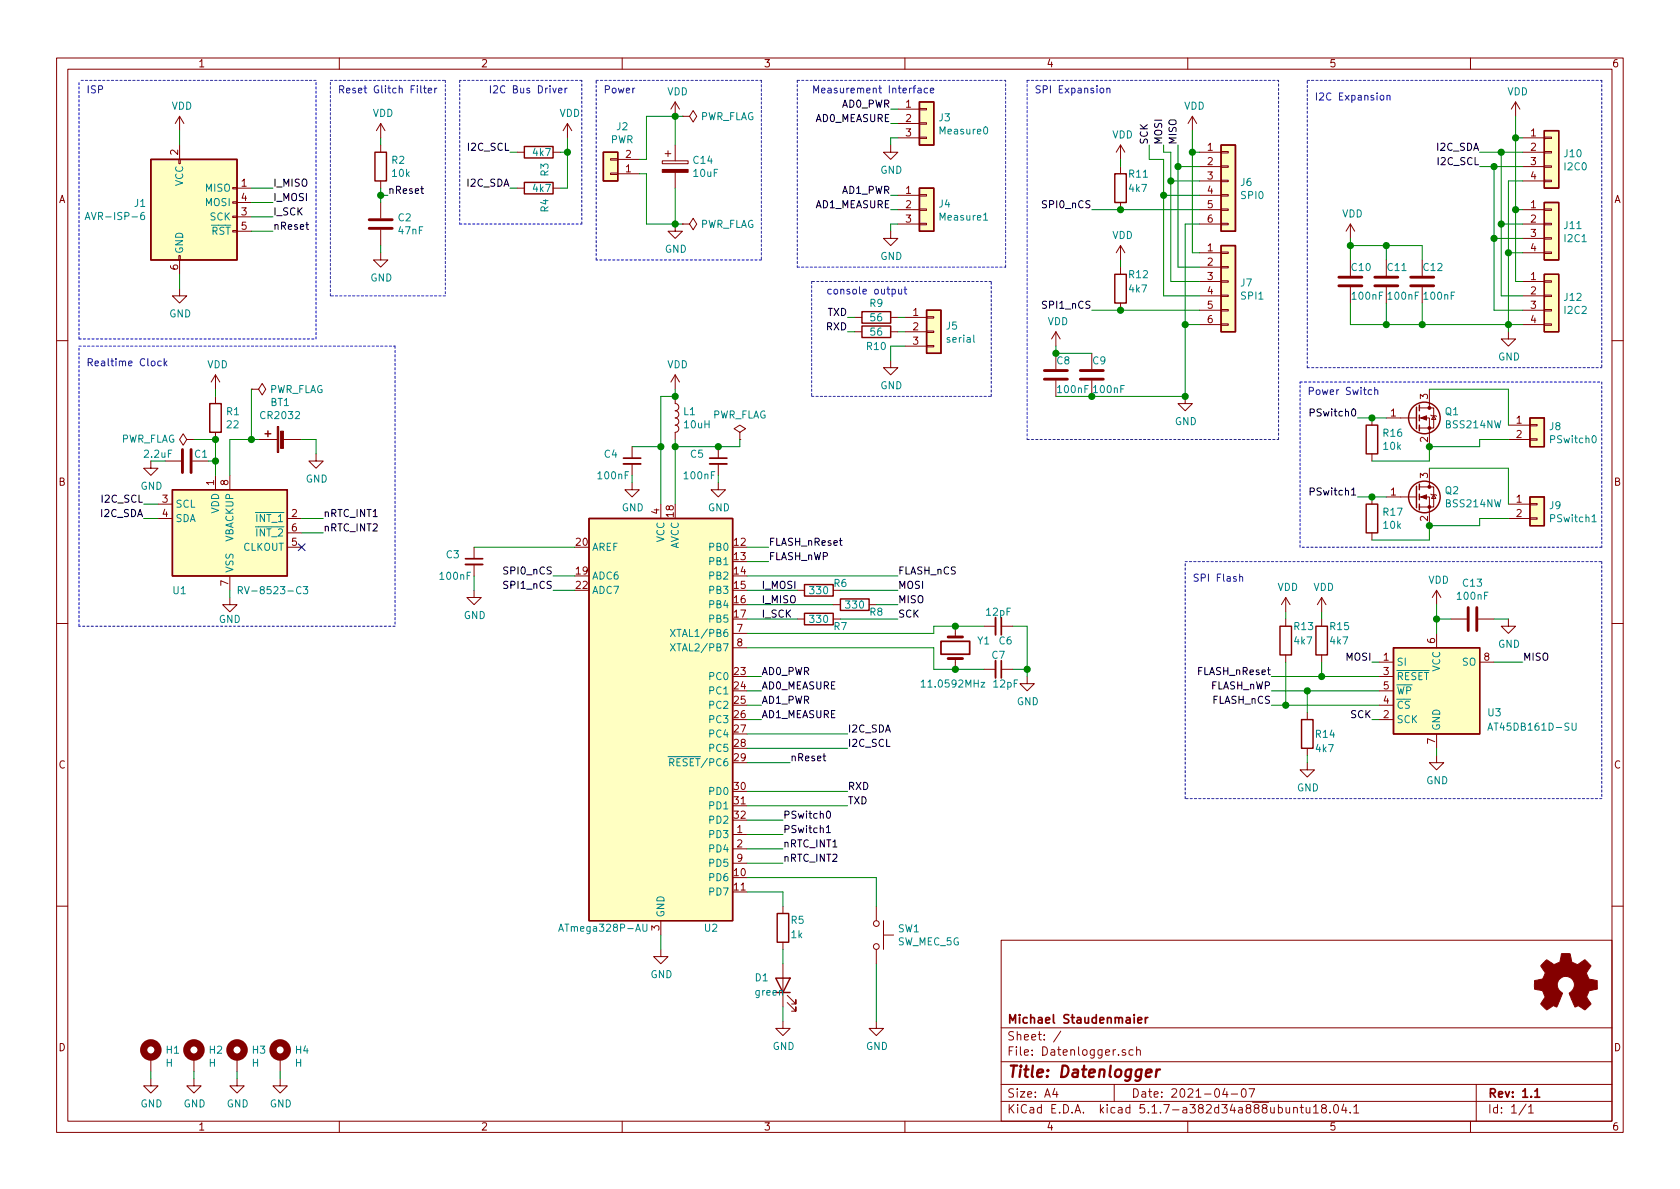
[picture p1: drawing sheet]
<svg xmlns="http://www.w3.org/2000/svg" width="297mm" height="210mm" viewBox="0 0 297 210" stroke-linecap="round" stroke-linejoin="round" font-family="sans-serif">
<g fill="none" stroke="#840000" stroke-width=".18">
<path d="M10 10.3h277v189.9h-277zM12 12.2h273v186.1h-273zM60 10.3v1.9M110 10.3v1.9M119.4 18v2.6M119.4 18l-.8 1.3M119.4 18l.7 1.3M158.7 19.3h3.9M160 10.3v1.9M162.6 19.2h1.2v.2h-1.2zM210 10.3v1.9M260 10.3v1.9"/>
<path d="M268 18l-.8 1.3M268 18v2.6M268 18l.7 1.3M31.6 28.2h.3v.8h-.3zM31.7 20.6v2.5M31.7 25.6v2.6M31.7 20.6l-.7 1.2M31.7 20.6l.8 1.2M41.1 38.2h.8v.3h-.8zM41.1 35.7h.8v.2h-.8zM41.1 33.1h.8v.3h-.8zM41.9 33.3h2.5"/>
<path d="M41.9 38.3h2.5M41.9 35.8h2.5M67.3 21.8v2.6M67.3 25.6v1.3M67.3 32v1.3M67.3 35.8v2.8M67.3 21.8l-.8 1.3M67.3 21.8l.8 1.3M91.4 33.3h1.3M91.4 26.9h1.3M97.8 33.3h1.3M97.8 26.9h1.3"/>
<path d="M100.3 21.8l-.7 1.3M100.3 21.8v2.6M100.3 21.8l.8 1.3M107.9 28.1h1.3v.2h-1.3zM107.9 30.6h1.3v.3h-1.3zM109.2 30.7h3.8M109.2 28.2h3.8M117.1 28.4h4.6v.6h-4.6zM117.6 27.2h1M118.1 26.7v1M119.4 39.6v1.3h1.2l-1.2 1.3-1.3-1.3h1.3M119.4 25.6v2.8"/>
<path d="M119.4 30.5v2.8M120.6 20.6h1.3l.7-1 .6 1-.6 1-.7-1M120.6 20.6h.1M120.6 39.6h1.3l.7-1 .6 1-.6 1-.7-1M120.6 39.6h.1M157.5 25.6v1.3h1.2l-1.2 1.3-1.3-1.3h1.3M158.7 24.4h3.9M158.7 37.1h3.9M158.7 39.6h3.9M158.7 34.5h3.9M158.7 21.8h3.9M162.6 39.5h1.2v.2h-1.2z"/>
<path d="M162.6 34.4h1.2v.3h-1.2zM162.6 37h1.2v.2h-1.2zM162.6 24.3h1.2v.2h-1.2zM162.6 21.7h1.2v.3h-1.2zM198.1 25.6v2.6M198.1 29.5v1.2M198.1 35.8v1.3M198.1 25.6l-.7 1.3M198.1 25.6l.8 1.3M210.8 20.6l-.7 1.2M210.8 20.6v2.5M210.8 20.6l.8 1.2"/>
<path d="M212.1 26.9h3.8M212.1 29.5h3.8M212.1 32h3.8M212.1 37.1h3.8M212.1 39.6h3.8M212.1 34.5h3.8M215.9 37h1.3v.2h-1.3zM215.9 39.5h1.3v.2h-1.3zM215.9 34.4h1.3v.3h-1.3zM215.9 29.3h1.3v.3h-1.3zM215.9 26.8h1.3v.2h-1.3zM215.9 31.9h1.3v.2h-1.3z"/>
<path d="M238.8 39.6v2.6M238.8 39.6l-.8 1.3M238.8 39.6l.7 1.3M269.2 26.9h3.8M269.2 24.4h3.8M269.2 29.5h3.8M269.2 32h3.8M269.2 37.1h3.8M269.2 39.6h3.8M273 31.9h1.3v.2h-1.3zM273 29.3h1.3v.3h-1.3zM273 24.3h1.3v.2h-1.3z"/>
<path d="M273 26.8h1.3v.2h-1.3zM273 37h1.3v.2h-1.3zM273 39.5h1.3v.2h-1.3zM31.6 45.2h.3v.8h-.3zM31.7 51v1.3h1.3l-1.3 1.3-1.2-1.3h1.2M31.7 46v2.5M41.1 40.8h.8v.2h-.8zM41.9 40.9h2.5M67.3 44.7v1.3h1.3l-1.3 1.2-1.3-1.2h1.3M67.3 40.6v2.8M151.1 56.1h1.3M151.1 58.7h1.3"/>
<path d="M157.5 40.9v1.3h1.2l-1.2 1.2-1.3-1.2h1.3M157.5 56.1h1.2M157.5 58.7h1.2M160 56.1h3.8M160 58.7h3.8M163.8 56h1.3v.3h-1.3zM163.8 58.5h1.3v.3h-1.3zM186.7 58.7v2.5M186.7 58.7l-.8 1.2M186.7 58.7l.8 1.2M198.1 43.4v2.6M198.1 47.2v1.3"/>
<path d="M198.1 53.6v1.3M198.1 43.4l-.7 1.3M198.1 43.4l.8 1.3M212.1 49.8h3.8M212.1 52.3h3.8M212.1 54.9h3.8M212.1 57.4h3.8M212.1 44.7h3.8M212.1 47.2h3.8M215.9 54.7h1.3v.3h-1.3zM215.9 57.3h1.3v.2h-1.3zM215.9 52.2h1.3v.2h-1.3z"/>
<path d="M215.9 47.1h1.3v.3h-1.3zM215.9 44.6h1.3v.2h-1.3zM215.9 49.7h1.3v.2h-1.3zM238.8 46v2.8M238.8 50.8v2.8M245.1 46v2.8M245.1 50.8v2.8M251.5 46v2.8M251.5 50.8v2.8M266.7 58.7v1.2h1.3l-1.3 1.3-1.3-1.3h1.3M269.2 49.8h3.8M269.2 52.3h3.8"/>
<path d="M269.2 54.9h3.8M269.2 57.4h3.8M269.2 42.2h3.8M269.2 44.7h3.8M273 57.3h1.3v.2h-1.3zM273 54.7h1.3v.3h-1.3zM273 49.7h1.3v.2h-1.3zM273 52.2h1.3v.2h-1.3zM273 44.6h1.3v.2h-1.3zM273 42h1.3v.3h-1.3zM10 60.2h2M33 77.7l-.6-1-.7 1 .7 1 .6-1h1.3"/>
<path d="M34.3 77.7h.1M38.1 66.3v2.5M38.1 70.1v1.3M38.1 76.4v1.3M38.1 66.3l-.8 1.3M38.1 66.3l.8 1.3M44.4 68.8h1.3l.7-1 .6 1-.6 1-.7-1M44.4 68.8h.1M45.7 77.7h3.3M50 77.7h3.3M111.8 79v2M119.4 70.1v1.3a.63 .63 0 0 1 .6 .6 .63 .63 0 0 1-.6 .6 .63 .63 0 0 1 .6 .7 .63 .63 0 0 1-.6 .6 .63 .63 0 0 1 .6 .6 .63 .63 0 0 1-.6 .7 .63 .63 0 0 1 .6 .6 .63 .63 0 0 1-.6 .6v1.3"/>
<path d="M119.4 66.3v2.5M119.4 66.3l-.8 1.3M119.4 66.3l.7 1.3M127 79v2M130.8 76.4l1-.6-1-.6-1 .6 1 .6v1.3M130.8 77.7h.1M157.5 63.7v1.3h1.2l-1.2 1.3-1.3-1.3h1.3M160 61.2h3.8M163.8 61.1h1.3v.2h-1.3zM186.7 62.5v2.8M186.7 67.3v2.8M193 62.5v2.8"/>
<path d="M193 67.3v2.8M209.5 70.1v1.3h1.3l-1.3 1.2-1.2-1.2h1.2M242.6 73.9v1.3M245.1 73.9h5.3M251 73.9h1.7v5.1M251 72.1h2.5v3.6h-2.5M252.7 68.8v3.3M253 73.4l.1 .1h.8l.1 .2M253.5 73.5l.4 .7h-.8zM266.7 75.2h3.8M266.7 77.7h3.8M270.5 77.6h1.3v.2h-1.3z"/>
<path d="M270.5 75.1h1.3v.2h-1.3zM285 60.2h2M26.7 81.5v1.3h1.2l-1.2 1.3-1.3-1.3h1.3M27.9 89.1h2.6M27.9 91.7h2.6M29.2 81.5h2.8M38.1 84.1v2.5M40.6 84.1v2.5M50.8 91.7h2.5M50.8 96.8h2.5M50.8 94.2h2.5M55.9 80.3v1.2h1.2l-1.2 1.3-1.3-1.3h1.3"/>
<path d="M83.8 96.8v2M83.8 99.8v2M111.8 85.3v1.3h1.2l-1.2 1.3-1.3-1.3h1.3M111.8 82v2.1M116.8 89.1v2.6M127 85.3v1.3h1.3l-1.3 1.3-1.3-1.3h1.3M127 82v2.1M242.6 80.3v1.2M242.6 87.9v1.2M242.6 94.2v1.3M245.1 87.9h5.3M251 87.9h1.7v5.1"/>
<path d="M251 86.1h2.5v3.6h-2.5M252.7 82.8v3.3M253 87.4l.1 .1h.8l.1 .1M253.5 87.5l.4 .6h-.8zM266.7 89.1h3.8M266.7 91.7h3.8M270.5 91.6h1.3v.2h-1.3zM270.5 89h1.3v.3h-1.3zM10 110.3h2M40.6 105.7v1.2h1.3l-1.3 1.3-1.2-1.3h1.2M40.6 101.8v2.6M83.8 104.4v1.3h1.3l-1.3 1.2-1.3-1.2h1.3"/>
<path d="M129.5 112h2.6M129.5 114.5h2.6M141 109.5h1.2M141 104.4h1.2M147.3 109.5h1.3M147.3 106.9h1.3M153.7 106.9h1.2M168.9 110.7v1.9M168.9 116.5v1.9M174 118.4h2M174 110.7h2M177 118.4h2.1"/>
<path d="M177 110.7h2.1M181.6 119.6v1.3h1.3l-1.3 1.3-1.3-1.3h1.3M227.3 105.7v2.5M227.3 109.5v1.2M227.3 115.8v1.3M227.3 105.7l-.7 1.2M227.3 105.7l.8 1.2M233.7 105.7v2.5M233.7 109.5v1.2M233.7 115.8v1.3M233.7 105.7l-.8 1.2M233.7 105.7l.7 1.2"/>
<path d="M243.8 117.1h2.6M243.8 119.6h2.6M254 104.4l-.8 1.3M254 104.4v2.5M254 112v2.5M254 104.4l.8 1.3M256.5 109.5h2.8M261.4 109.5h2.8M261.6 117.1h2.6M266.7 109.5v1.2h1.3l-1.3 1.3-1.3-1.3h1.3M285 110.3h2M231.1 134.9v1.2h1.3l-1.3 1.3-1.2-1.3h1.2"/>
<path d="M231.1 126v1.2M231.1 132.3v1.3M243.8 127.2h2.6M243.8 124.7h2.6M243.8 122.2h2.6M254 133.6v1.3h1.3l-1.3 1.2-1.3-1.2h1.3M254 129.8v2.5M129.5 147.6h2.6M129.5 150.1h2.6M129.5 152.6h2.6M10 160.2h2M116.8 167.9v1.3h1.3l-1.3 1.2-1.2-1.2h1.2"/>
<path d="M116.8 162.8v2.5M138.4 160.3v1.2M138.4 166.6v1.3M138.4 170.4v7.6M139.2 177.3l1.5 1.5v-.8v.8h-.7M139.2 176l1.5 1.5v-.7v.7h-.7M154.9 160.3v2.5M154.9 167.9v2.5M156.2 165.3h1.8M156.2 162.8v5.1M177 166.3h108v32h-108zM285 160.2h2"/>
<path d="M26.7 190.7v1.3h1.2l-1.2 1.3-1.3-1.3h1.3M26.7 186.9v2.6M34.3 190.7v1.3h1.3l-1.3 1.3-1.3-1.3h1.3M34.3 186.9v2.6M41.9 190.7v1.3h1.3l-1.3 1.3-1.3-1.3h1.3M41.9 186.9v2.6M49.5 190.7v1.3h1.3l-1.3 1.3-1.2-1.3h1.2M49.5 186.9v2.6M60 198.3v1.9M110 198.3v1.9M138.4 180.6v1.3h1.3l-1.3 1.2-1.2-1.2h1.2M154.9 180.6v1.3h1.3l-1.3 1.2-1.2-1.2h1.2"/>
<path d="M160 198.3v1.9M177 194.8h108M177 191.8h108M177 187.8h108M177 181.8h108M186.5 192.5l-.4 1h1M186.8 193v1M187.6 182.3l-1.3 2M197 191.8v3M199 185.7a.37 .37 0 0 0-.6 .1l.1 .2 .5 .2 .1 .1-.3 .3-.4-.1M200.3 185.7l-.4-.1-.3 .3 .1 .6 .2 .1 .4-.1M201 185.7a.37 .37 0 0 1 .6 .1v.8"/>
<path d="M201 185.1v1.5M210 198.3v1.9M216.6 192.5l-.4 1h.9M216.9 193v1M217.7 193.5h1.1M219.6 192.7l.4-.2a.94 .94 0 0 1 0 1.5 .82 .82 0 0 1-.4-1.3zM220.8 192.5h1l-.6 1.5M228.7 196l.1-.1a.37 .37 0 0 1 .6 .1v.8M228.7 195.8v1M229.9 195.8h.6M230.1 195.3v1.3l.4 .2M230.9 195.8v.8a.39 .39 0 0 0 .7 .1"/>
<path d="M231.6 195.8v1M232.2 195.8l.5-.5v1.5M232.2 196.8h.9M233.9 196l-.2-.3v-.2l.2-.2 .5 .1 .1 .2-.1 .2-.6 .2a.48 .48 0 0 0-.1 .7l.2 .1 .5-.1a.48 .48 0 0 0-.2-.7M235.2 196.7v.1M235.9 195.5l.2-.2a.81 .81 0 0 1 .6 .6 .81 .81 0 0 1-.3 .8l-.1 .1a.79 .79 0 0 1-.4-1.3zM237.6 195.2l-.4 1.1h1M237.9 195.8v1M238.7 196.7v.1M239.4 195.8l.4-.5v1.5M239.4 196.8h.8M260 198.3v1.9"/>
<path d="M261 191.8v6.5M269.8 195.2l-1.2 2M270.3 195.8l.4-.5v1.5M270.3 196.8h.8"/>
<circle cx="154.9" cy="163.3" r=".51"/>
<circle cx="154.9" cy="167.4" r=".51"/>
</g>
<path d="M82.3 98.8h3M110.2 81h3.1M125.5 81h3M166.4 113.4h5v2.3h-5zM177 109.2v3.1M177 116.8v3.1M202.5 179.9v1M202.9 179.9l-.4 .3M201.2 180.4l.7-.1-.1-.3-.4-.1-.2 .2v.7h.6M271.4 193l.4-.5v1.5M271.4 194h.8" fill="none" stroke="#840000" stroke-width=".3"/>
<path d="M202.6 189.8l1-.2v-.4l-.6-.1-.3 .3-.1 .9 .2 .1 .6-.1M204.5 189.1l-.2 1.3M205.1 189.1a.55 .55 0 0 0-.6 .4" fill="none" stroke="#840000" stroke-width=".41"/>
<g fill="none" stroke="#840000" stroke-width=".51">
<path d="M65.3 38.9h4M65.3 40.4h4M236.7 50.5h4.1M236.7 49h4.1M243.1 50.5h4M243.1 49h4M249.4 50.5h4.1M249.4 49h4.1M32.3 79.5v4.1M33.8 79.5v4.1M184.7 67.1h4M184.7 65.5h4"/>
<path d="M191 67.1h4.1M191 65.5h4.1M167.6 112.6h2.6M167.6 116.5h2.6M259.6 107.4v4.1M261.1 107.4v4.1"/>
</g>
<path d="M82.3 99.8h3M110.2 82h3.1M125.5 82h3M176 109.2v3.1M176 116.8v3.1" fill="none" stroke="#840000" stroke-width=".33"/>
<g fill="#ffffc2" stroke="#ffffc2" stroke-width=".18">
<path d="M26.7 28.2h15.2v17.8h-15.2z"/>
<path d="M104.1 91.7h25.4v71.1h-25.4z"/>
<path d="M270.5 73.9h2.5v5.1h-2.5z"/>
<path d="M270.5 87.9h2.5v5.1h-2.5z"/>
<path d="M246.4 114.5h15.2v15.3h-15.2z"/>
<path d="M273 48.5h2.6v10.2h-2.6z"/>
<path d="M273 23.1h2.6v10.2h-2.6z"/>
<path d="M273 35.8h2.6v10.2h-2.6z"/>
<path d="M30.5 86.6h20.3v15.2h-20.3z"/>
<path d="M162.6 33.3h2.5v7.6h-2.5z"/>
<path d="M163.8 54.9h2.6v7.6h-2.6z"/>
<path d="M215.9 25.6h2.5v15.3h-2.5z"/>
<path d="M215.9 43.4h2.5v15.3h-2.5z"/>
<path d="M106.7 26.9h2.5v5.1h-2.5z"/>
<path d="M162.6 18h2.5v7.6h-2.5z"/>
</g>
<g fill="none" stroke="#840000" stroke-width=".25">
<path d="M162.6 18h2.5v7.6h-2.5zM26.7 28.2h15.2v17.8h-15.2zM66.3 26.9h2v5.1h-2zM92.7 32.3h5.1v2h-5.1zM92.7 25.9h5.1v2h-5.1zM106.7 26.9h2.5v5.1h-2.5zM162.6 33.3h2.5v7.6h-2.5zM197.1 30.7h2v5.1h-2zM215.9 25.6h2.5v15.3h-2.5zM273 23.1h2.6v10.2h-2.6zM273 35.8h2.6v10.2h-2.6zM152.4 55.1h5.1v2h-5.1z"/>
<path d="M152.4 57.7h5.1v2h-5.1zM163.8 54.9h2.6v7.6h-2.6zM197.1 48.5h2v5.1h-2zM215.9 43.4h2.5v15.3h-2.5zM273 48.5h2.6v10.2h-2.6zM37.1 71.4h2v5h-2zM46.9 76.7h1M47.4 76.2v1M241.6 75.2h2v5.1h-2zM250.4 72v3.8M251 71.6v1M251 73.4v1"/>
<path d="M251 75.2v1M270.5 73.9h2.5v5.1h-2.5zM30.5 86.6h20.3v15.2h-20.3zM104.1 91.7h25.4v71.1h-25.4zM241.6 89.1h2v5.1h-2zM250.4 86v3.8M251 85.6v1M251 87.4v1M251 89.1v1.1M270.5 87.9h2.5v5.1h-2.5zM142.2 108.5h5.1v2h-5.1zM142.2 103.4h5.1v2h-5.1z"/>
<path d="M148.6 105.9h5.1v2h-5.1zM226.3 110.7h2v5.1h-2zM232.7 110.7h2v5.1h-2zM246.4 114.5h15.2v15.3h-15.2zM230.1 127.2h2.1v5.1h-2.1zM137.2 173h2.5l-1.3 2.5zM137.2 175.5h2.5M137.4 161.5h2v5.1h-2z"/>
<circle cx="251.8" cy="73.9" r="2.79"/>
<circle cx="251.8" cy="87.9" r="2.79"/>
</g>
<g fill="none" stroke="#008484" stroke-width=".18">
<path d="M15.1 38.8l.4-1.2 .4 1.2M15.2 38.5h.6M25.5 37.6h-.4a.87 .87 0 0 0 0 1.2l.4-.1v-.5l-.4-.2-.2 .3M173.9 38.9h.7M172.2 59.3v1l.1 .2M281.6 77.2l.2-.2a.67 .67 0 0 1 .4 .7 .67 .67 0 0 1-.4 .6l-.3-.5zM281.5 92.3h.7M42.1 104.4l.6-.1 .2-.1-.1-.3-.2-.2h-.5v1.3M42.4 104.4l.5 .6M53.6 103.7h.8l-.4 .5 .4 .1-.1 .6-.5 .1-.2-.1M118.5 111.3l.9 1.3M118.5 113.8l.9 1.3"/>
<path d="M119.4 111.3l-.9 1.3M119.4 113.8l-.9 1.3M118.1 133.8h1.3M118.4 134.8h.6l.2-.2-.1-.3-.2-.1h-.5v1.2M118.7 134.8l.5 .6M162.9 120.6l.3-.4v1.3M162.9 121.5h.7M173.5 120.7h.6l-.6 .8h.6M263.1 129.1l.4-1.2 .4 1.2M263.2 128.8h.6M278 127.9v1l.2 .2h.2l.3-.2v-1M98.8 164.7l.4-1.3 .4 1.3"/>
<path d="M98.9 164.3h.6M113.7 163.4v1.1l.2 .2h.2l.3-.2v-1.1"/>
</g>
<g fill="#840000" stroke="#840000" stroke-width=".18">
<path d="M251.2 73.9l1-.4v.8z"/>
<path d="M251.2 87.9l1-.4v.8z"/>
<path d="M49 75.4h.3v4.6h-.3z"/>
<path d="M49.6 76.2h.5v3.1h-.5z"/>
<path d="M117.1 30h4.6v.5h-4.6z"/>
<path d="M272.9 170.2l.6-.5 .9 .6a.62 .62 0 0 0 1 0l.2-.1a1.62 1.62 0 0 0 .4-1.3l.1-.3 1.5 .1 .2 .7a.74 .74 0 0 0 .6 1l.5 .2 1.3-.9 1.1 1.1-.4 .6a.75 .75 0 0 0-.2 1.2l.2 .5 1.5 .3v1.5l-1.4 .3-.1 .1a1.23 1.23 0 0 0-.3 1.2l.7 1-.1 .2-1 .9-.8-.6a.54 .54 0 0 0-.9 .1l-1-2.4a2.33 2.33 0 0 0 .8-1.9 1.54 1.54 0 0 0-2.5-.7 1.54 1.54 0 0 0 .5 2.5l-1.1 2.5a.69 .69 0 0 0-1.1 .1l-.6 .4-1.1-1.1 .8-1.2-.2-.5a.71 .71 0 0 0-.9-.7l-.8-.2v-1.5l.5-.1a1.11 1.11 0 0 0 1.2-.7 .72 .72 0 0 0-.2-1.2l-.4-.6z"/>
<circle cx="252.7" cy="75.7" r=".25"/>
<circle cx="252.7" cy="72.1" r=".25"/>
<circle cx="252.7" cy="89.7" r=".25"/>
<circle cx="252.7" cy="86.1" r=".25"/>
</g>
<g fill="none" stroke="#840000" stroke-width="1.3">
<circle cx="26.7" cy="185.7" r="1.27"/>
<circle cx="34.3" cy="185.7" r="1.27"/>
<circle cx="41.9" cy="185.7" r="1.27"/>
<circle cx="49.5" cy="185.7" r="1.27"/>
</g>
<g fill="none" stroke="#0000c2" stroke-width=".18" stroke-dasharray=".4 .4">
<path d="M55.9 14.2h-41.9M58.4 14.2h20.3M78.7 14.2v38.1M81.3 14.2v25.4M102.9 14.2h-21.6M105.4 14.2h29.2M134.6 14.2v31.8M141 14.2v33M141 14.2h36.8M181.6 14.2v63.5M181.6 14.2h44.5M231.1 14.2h52.1"/>
<path d="M283.2 14.2v50.8M81.3 39.6h21.6M102.9 39.6v-25.4M14 59.9h41.9M14 59.9v-45.7M55.9 59.9v-45.7M58.4 52.3v-38.1M78.7 52.3h-20.3M105.4 46v-31.8M134.6 46h-29.2M141 47.2h36.8M143.5 49.8v20.3"/>
<path d="M175.3 49.8h-31.8M177.8 47.2v-33M14 61.2h55.8M69.8 61.2v49.5M143.5 70.1h31.8M175.3 70.1v-20.3M181.6 77.7h44.5M226.1 77.7v-63.5M229.9 67.6h53.3M231.1 65h52.1M231.1 65v-50.8M283.2 67.6v29.2"/>
<path d="M209.5 99.3h73.7M229.9 96.8v-29.2M283.2 96.8h-53.3M283.2 99.3v41.9M14 110.7v-49.5M69.8 110.7h-55.8M209.5 141.2v-41.9M283.2 141.2h-73.7"/>
</g>
<g fill="none" stroke="#008400" stroke-width=".18">
<path d="M157.5 19.3h1.2M31.7 23.1v2.5M44.4 35.8h3.9M44.4 38.3h3.9M44.4 33.3h3.9M67.3 34.5h1.3M67.3 24.4v1.2M67.3 33.3v2.5M90.2 26.9h1.2M90.2 33.3h1.2M99.1 26.9h1.2M100.3 24.4v8.9h-1.2"/>
<path d="M113 30.7h1.3v8.9h6.3M119.4 20.6v5M119.4 33.3v6.3M120.6 20.6h-6.3v7.6h-1.3M157.5 34.5h1.2M157.5 37.1h1.2M157.5 21.8h1.2M158.7 39.6h-1.2v1.3M158.7 24.4h-1.2v1.2M193 37.1h19.1M198.1 28.2v1.3M203.2 25.6v2.6h2.5v24.1h6.4"/>
<path d="M205.7 25.6v1.3h1.3v22.9h5.1M205.7 34.5h6.4M207 32h5.1M208.3 25.6v21.6h3.8M208.3 29.5h3.8M210.8 26.9h1.3M210.8 23.1v21.6h1.3M212.1 39.6h-2.6v30.5h-22.8M261.6 26.9h7.6M261.6 29.5h7.6M264.2 29.5v25.4h5M265.4 26.9v25.4h3.8"/>
<path d="M265.4 39.6h3.8M268 37.1h1.2M268 20.6v29.2h1.2M268 24.4h1.2M269.2 32h-2.5v26.7M31.7 48.5v2.5M44.4 40.9h3.9M67.3 43.4v1.3M149.9 58.7h1.2M149.9 56.1h1.2M158.7 58.7h1.3M158.7 56.1h1.3"/>
<path d="M193 54.9h19.1M198.1 46v1.2M209.5 57.4h2.6M238.8 53.6v3.8h30.4M238.8 43.4h12.7v2.6M238.8 42.2v3.8M245.1 43.4v2.6M245.1 53.6v3.8M251.5 53.6v3.8M264.2 42.2h5M266.7 44.7h2.5M34.3 77.7h3.8v6.4"/>
<path d="M38.1 68.8v1.3M44.4 68.8v8.9M45.7 77.7h-5.1v6.4M53.3 77.7h2.6v2.6M111.8 79h5M119.4 68.8v1.3h-2.6v19M119.4 77.7v11.4M130.8 77.7v1.3h-11.4M160 61.2h-2.5v2.5M186.7 61.2v1.3h6.3M240 73.9h5.1M252.7 68.8h14v6.4"/>
<path d="M266.7 77.7h-5.1v1.3h-8.9v2.5h-10.1M25.4 91.7h2.5M25.4 89.1h2.5M36.8 81.5h1.3M53.3 91.7h3.8M53.3 94.2h3.8M83.8 96.8h17.8M111.8 84.1v1.2M127 84.1v1.2M132.1 96.8h3.8M132.1 99.3h3.8M240 87.9h5.1"/>
<path d="M252.7 82.8h14v6.3M266.7 91.7h-5.1v1.3h-8.9v2.5h-10.1M40.6 104.4v1.3M83.8 101.8v2.6M97.8 101.8h3.8M97.8 104.4h3.8M132.1 101.8h26.6M132.1 119.6h2.5M132.1 104.4h8.9M132.1 114.5h33v3.9h8.9M132.1 109.5h8.9M132.1 106.9h15.2"/>
<path d="M148.6 104.4h10.1M148.6 109.5h10.1M154.9 106.9h3.8M174 110.7h-8.9v1.3h-33M179.1 118.4h2.5M179.1 110.7h2.5v8.9M224.8 119.6h19M227.3 108.2v1.3M227.3 117.1v7.6M233.7 108.2v1.3M233.7 117.1v2.5M242.6 117.1h1.2"/>
<path d="M254 109.5h2.5M254 106.9v5.1M264.2 109.5h2.5M264.2 117.1h5M132.1 127.2h2.5M132.1 124.7h2.5M132.1 122.2h2.5M132.1 129.8h17.8M132.1 132.3h17.8M132.1 139.9h17.8M132.1 134.9h7.6M224.8 124.7h19"/>
<path d="M224.8 122.2h19M231.1 122.2v3.8M231.1 133.6v1.3M242.6 127.2h1.2M254 132.3v1.3M132.1 145h6.3M132.1 147.6h6.3M132.1 152.6h6.3M132.1 150.1h6.3M132.1 155.2h22.8v5.1M132.1 157.7h6.3v2.6M132.1 142.5h17.8"/>
<path d="M116.8 165.3v2.6M138.4 167.9v2.5M138.4 178v2.6M154.9 170.4v10.2M26.7 189.5v1.2M34.3 189.5v1.2M41.9 189.5v1.2M49.5 189.5v1.2"/>
</g>
<g fill="none" stroke="#000" stroke-width=".18">
<path d="M54.1 39.7h.5M54.3 39.3v1.1l.3 .2M74.4 33.4h.5M74.6 32.9v1.1l.3 .2M231.6 73l.7-.1v-.5l-.7-.1v1.3M148.4 95.6h.5M148.6 95.2v1.1l.3 .1M231.6 86.9l.7-.1v-.4l-.7-.1v1.2M145.5 133.7h.5M145.7 133.3v1.1l.3 .1M146.1 146.3l.4-.3v1.2M146.1 147.2h.7"/>
<path d="M146.2 143.6l.2-.2a.67 .67 0 0 1 .5 .7 .67 .67 0 0 1-.5 .6l-.2-.1-.1-.4z"/>
</g>
<g fill="none" stroke="#0000c2" stroke-width=".18">
<path d="M74.4 15.2v1.1l.2 .1M74.9 15.6h.5M75.1 15.2v1.1l.3 .1M75.7 16l.6-.1v-.3h-.4l-.2 .2 .1 .6h.5M76.9 15.6v.8M77.2 15.6l-.3 .2M98.8 16l.6-.1-.1-.3h-.4l-.1 .2v.6h.5M99.9 15.6v.8M100.3 15.6l-.4 .2M162.3 15.6h.5l.1 .8M162.9 15.9h-.5l-.1 .2 .1 .3h.5M164 15.6h-.3l-.3 .2 .1 .6h.5"/>
<path d="M164.5 16l.6-.1-.1-.3h-.3l-.2 .2 .1 .6h.4M194.6 15.6h.3l.2 .1-.1 .7h-.3l-.2-.2zM195.7 15.7l.2-.1h.3v.8M195.7 15.6v.8M244.1 16.9h.3l.2 .1v.6l-.3 .1-.3-.2zM245.2 17l.2-.1h.3l.1 .8M245.2 16.9v.8M157.7 51.2l.4-.1 .2 .3-.1 .5h-.5M158.9 51.1v.8l.3 .1 .2-.1M159.4 51.1v.9M159.8 51.1h.5M160 50.7v1.1l.3 .2"/>
<path d="M28.5 63.9l-.4-.1-.2 .3 .1 .5h.5M29 63.4v1.3M29.2 64.2l.3 .5M29.5 63.8l-.5 .5M242.5 69l-.4-.1-.2 .3 .1 .5h.5M243.1 69.1l.1-.2 .3 .1 .1 .8M243.1 68.5v1.3M219.2 102.1l.2-.2 .3 .1v.8M219.2 101.5v1.3"/>
</g>
<g fill="#008400" stroke="#008400" stroke-width=".25">
<circle cx="254" cy="109.5" r=".51"/>
<circle cx="252.7" cy="79" r=".51"/>
<circle cx="186.7" cy="62.5" r=".51"/>
<circle cx="38.1" cy="81.5" r=".51"/>
<circle cx="119.4" cy="39.6" r=".51"/>
<circle cx="242.6" cy="73.9" r=".51"/>
<circle cx="231.1" cy="122.2" r=".51"/>
<circle cx="209.6" cy="70.1" r=".51"/>
<circle cx="227.3" cy="124.7" r=".51"/>
<circle cx="127" cy="79" r=".51"/>
<circle cx="38.1" cy="77.7" r=".51"/>
<circle cx="265.4" cy="26.9" r=".51"/>
<circle cx="268" cy="37.1" r=".51"/>
<circle cx="251.5" cy="57.4" r=".51"/>
<circle cx="266.7" cy="57.4" r=".51"/>
<circle cx="198.1" cy="54.9" r=".51"/>
<circle cx="245.1" cy="57.4" r=".51"/>
<circle cx="266.7" cy="44.7" r=".51"/>
<circle cx="198.1" cy="37.1" r=".51"/>
<circle cx="205.7" cy="34.5" r=".51"/>
<circle cx="268" cy="24.4" r=".51"/>
<circle cx="207" cy="32" r=".51"/>
<circle cx="265.4" cy="39.6" r=".51"/>
<circle cx="208.3" cy="29.5" r=".51"/>
<circle cx="264.2" cy="29.5" r=".51"/>
<circle cx="116.8" cy="79" r=".51"/>
<circle cx="264.2" cy="42.2" r=".51"/>
<circle cx="193" cy="70.1" r=".51"/>
<circle cx="168.9" cy="118.4" r=".51"/>
<circle cx="119.4" cy="20.6" r=".51"/>
<circle cx="44.5" cy="77.7" r=".51"/>
<circle cx="233.7" cy="119.6" r=".51"/>
<circle cx="242.6" cy="87.9" r=".51"/>
<circle cx="168.9" cy="110.7" r=".51"/>
<circle cx="181.6" cy="118.4" r=".51"/>
<circle cx="67.3" cy="34.5" r=".51"/>
<circle cx="119.4" cy="70.1" r=".51"/>
<circle cx="252.7" cy="93" r=".51"/>
<circle cx="119.4" cy="79" r=".51"/>
<circle cx="100.3" cy="26.9" r=".51"/>
<circle cx="245.1" cy="43.4" r=".51"/>
<circle cx="209.6" cy="57.4" r=".51"/>
<circle cx="238.8" cy="43.4" r=".51"/>
<circle cx="210.8" cy="26.9" r=".51"/>
</g>
<path d="M52.7 96.2l1.2 1.2M53.9 96.2l-1.2 1.2" fill="none" stroke="#000084" stroke-width=".18"/>
<text font-size="2.8" fill="#840000" x="178" y="190.5">Title: Datenlogger</text>
<g font-size="2.1" fill="#840000">
<text x="178" y="184">Sheet: /</text>
<text x="178" y="181">Michael Staudenmaier</text>
<text x="178" y="186.7">File: Datenlogger.sch</text>
<text x="178" y="196.9">KiCad E.D.A. kicad 5.1.7-a382d34a888ubuntu18.04.1</text>
<text x="178" y="194.1">Size: A4</text>
<text x="200" y="194.1">Date: 2021-04-07</text>
<text x="263" y="194.1">Rev: 1.1</text>
<text x="263" y="196.9">Id: 1/1</text>
</g>
<g font-size="1.8" fill="#840000">
<text x="35" y="11.9">1</text>
<text x="85" y="11.9">2</text>
<text x="135" y="11.9">3</text>
<text x="185" y="11.9">4</text>
<text x="235" y="11.9">5</text>
<text x="285" y="11.9">6</text>
<text x="160.2" y="19">1</text>
<text x="160.2" y="21.6">2</text>
<text x="31.5" y="27.4" transform="rotate(-90 31.5 27.4)">2</text>
<text x="110.6" y="27.9">2</text>
<text x="160.2" y="24.1">3</text>
<text x="213.5" y="26.7">1</text>
<text x="213.5" y="29.2">2</text>
<text x="270.7" y="24.1">1</text>
<text x="270.7" y="26.7">2</text>
<text x="270.7" y="29.2">3</text>
<text x="10.4" y="35.9">A</text>
<text x="42.7" y="33">1</text>
<text x="42.7" y="35.6">4</text>
<text x="110.6" y="30.5">1</text>
<text x="160.2" y="34.3">1</text>
<text x="213.5" y="31.7">3</text>
<text x="213.5" y="34.3">4</text>
<text x="270.7" y="31.7">4</text>
<text x="285.4" y="35.9">A</text>
<text x="42.7" y="38.1">3</text>
<text x="42.7" y="40.6">5</text>
<text x="160.2" y="36.8">2</text>
<text x="160.2" y="39.4">3</text>
<text x="213.5" y="36.8">5</text>
<text x="213.5" y="39.4">6</text>
<text x="270.7" y="36.8">1</text>
<text x="270.7" y="39.4">2</text>
<text x="270.7" y="41.9">3</text>
<text x="31.5" y="47.7" transform="rotate(-90 31.5 47.7)">6</text>
<text x="213.5" y="44.4">1</text>
<text x="213.5" y="47">2</text>
<text x="270.7" y="44.4">4</text>
<text x="213.5" y="49.5">3</text>
<text x="213.5" y="52.1">4</text>
<text x="270.7" y="49.5">1</text>
<text x="270.7" y="52.1">2</text>
<text x="161.4" y="55.9">1</text>
<text x="161.4" y="58.4">2</text>
<text x="213.5" y="54.6">5</text>
<text x="213.5" y="57.1">6</text>
<text x="270.7" y="54.6">3</text>
<text x="270.7" y="57.1">4</text>
<text x="161.4" y="61">3</text>
<text x="252.5" y="70.6" transform="rotate(-90 252.5 70.6)">3</text>
<text x="245.9" y="73.7">1</text>
<text x="268.1" y="74.9">1</text>
<text x="268.1" y="77.5">2</text>
<text x="252.5" y="78.2" transform="rotate(-90 252.5 78.2)">2</text>
<text x="10.4" y="85.9">B</text>
<text x="28.7" y="88.9">3</text>
<text x="37.8" y="85.8" transform="rotate(-90 37.8 85.8)">1</text>
<text x="40.4" y="85.8" transform="rotate(-90 40.4 85.8)">8</text>
<text x="245.9" y="87.6">1</text>
<text x="252.5" y="84.6" transform="rotate(-90 252.5 84.6)">3</text>
<text x="268.1" y="88.9">1</text>
<text x="285.4" y="85.9">B</text>
<text x="28.7" y="91.4">4</text>
<text x="51.6" y="91.4">2</text>
<text x="51.6" y="94">6</text>
<text x="116.6" y="90.9" transform="rotate(-90 116.6 90.9)">4</text>
<text x="119.1" y="91.4" transform="rotate(-90 119.1 91.4)">18</text>
<text x="252.5" y="92.2" transform="rotate(-90 252.5 92.2)">2</text>
<text x="268.1" y="91.4">2</text>
<text x="51.6" y="96.5">5</text>
<text x="101.9" y="101.6">19</text>
<text x="101.9" y="96.5">20</text>
<text x="129.8" y="96.5">12</text>
<text x="129.8" y="99.1">13</text>
<text x="129.8" y="101.6">14</text>
<text x="40.4" y="103.6" transform="rotate(-90 40.4 103.6)">7</text>
<text x="101.9" y="104.1">22</text>
<text x="129.8" y="104.1">15</text>
<text x="129.8" y="106.7">16</text>
<text x="129.8" y="109.2">17</text>
<text x="130.3" y="111.8">7</text>
<text x="253.7" y="113.8" transform="rotate(-90 253.7 113.8)">6</text>
<text x="129.8" y="119.4">23</text>
<text x="130.3" y="114.3">8</text>
<text x="244.6" y="116.8">1</text>
<text x="244.6" y="119.4">3</text>
<text x="262.4" y="116.8">8</text>
<text x="129.8" y="121.9">24</text>
<text x="129.8" y="124.5">25</text>
<text x="244.6" y="124.5">4</text>
<text x="244.6" y="121.9">5</text>
<text x="129.8" y="127">26</text>
<text x="129.8" y="129.5">27</text>
<text x="244.6" y="127">2</text>
<text x="253.7" y="131.5" transform="rotate(-90 253.7 131.5)">7</text>
<text x="10.4" y="135.9">C</text>
<text x="129.8" y="132.1">28</text>
<text x="129.8" y="134.6">29</text>
<text x="285.4" y="135.9">C</text>
<text x="129.8" y="139.7">30</text>
<text x="129.8" y="142.2">31</text>
<text x="129.8" y="144.8">32</text>
<text x="130.3" y="147.3">1</text>
<text x="130.3" y="149.9">2</text>
<text x="129.8" y="154.9">10</text>
<text x="130.3" y="152.4">9</text>
<text x="129.8" y="157.5">11</text>
<text x="116.6" y="164.6" transform="rotate(-90 116.6 164.6)">3</text>
<text x="10.4" y="185.9">D</text>
<text x="285.4" y="185.9">D</text>
<text x="35" y="199.9">1</text>
<text x="85" y="199.9">2</text>
<text x="135" y="199.9">3</text>
<text x="185" y="199.9">4</text>
<text x="235" y="199.9">5</text>
<text x="285" y="199.9">6</text>
</g>
<g font-size="1.8" fill="#0000c2">
<text x="15.2" y="16.5">ISP</text>
<text x="59.7" y="16.5">Reset Glitch Filter</text>
<text x="86.4" y="16.5">I2C Bus Driver</text>
<text x="106.7" y="16.5">Power</text>
<text x="143.5" y="16.5">Measurement Interface</text>
<text x="182.9" y="16.5">SPI Expansion</text>
<text x="232.4" y="17.8">I2C Expansion</text>
<text x="146" y="52.1">console output</text>
<text x="15.2" y="64.8">Realtime Clock</text>
<text x="231.1" y="69.8">Power Switch</text>
<text x="210.8" y="102.9">SPI Flash</text>
</g>
<g font-size="1.8" fill="#008484">
<text x="118" y="16.9">VDD</text>
<text x="266.5" y="16.9">VDD</text>
<text x="30.3" y="19.4">VDD</text>
<text x="65.9" y="20.7">VDD</text>
<text x="98.9" y="20.7">VDD</text>
<text x="109.1" y="23">J2</text>
<text x="123.7" y="21.3">PWR_FLAG</text>
<text x="166.1" y="21.5">J3</text>
<text x="166.3" y="23.8">Measure0</text>
<text x="209.3" y="19.4">VDD</text>
<text x="69.3" y="29">R2</text>
<text x="94.3" y="27.6">4k7</text>
<text x="107.9" y="25.3">PWR</text>
<text x="122.7" y="29">C14</text>
<text x="196.6" y="24.5">VDD</text>
<text x="276.6" y="27.8">J10</text>
<text x="32.4" y="32.9" transform="rotate(-90 32.4 32.9)">VCC</text>
<text x="36.4" y="33.9">MISO</text>
<text x="69.4" y="31.3">10k</text>
<text x="94.3" y="34">4k7</text>
<text x="97" y="31.1" transform="rotate(-90 97 31.1)">R3</text>
<text x="122.7" y="31.3">10uF</text>
<text x="155.7" y="30.7">GND</text>
<text x="199.7" y="31.4">R11</text>
<text x="199.7" y="34">4k7</text>
<text x="219.4" y="32.9">J6</text>
<text x="219.5" y="35.2">SPI0</text>
<text x="276.7" y="30.1">I2C0</text>
<text x="16" y="38.9">AVR-ISP-6</text>
<text x="23.8" y="36.6">J1</text>
<text x="36.4" y="36.4">MOSI</text>
<text x="37.2" y="39">SCK</text>
<text x="37.4" y="41.5">RST</text>
<text x="70.4" y="39.1">C2</text>
<text x="70.6" y="41.4">47nF</text>
<text x="97" y="37.5" transform="rotate(-90 97 37.5)">R4</text>
<text x="123.7" y="40.3">PWR_FLAG</text>
<text x="166.1" y="36.7">J4</text>
<text x="166.3" y="39">Measure1</text>
<text x="237.3" y="38.4">VDD</text>
<text x="276.6" y="40.5">J11</text>
<text x="32.4" y="45" transform="rotate(-90 32.4 45)">GND</text>
<text x="117.6" y="44.7">GND</text>
<text x="155.7" y="46">GND</text>
<text x="196.6" y="42.3">VDD</text>
<text x="239" y="47.9">C10</text>
<text x="245.4" y="47.9">C11</text>
<text x="251.7" y="47.9">C12</text>
<text x="276.7" y="42.8">I2C1</text>
<text x="65.5" y="49.8">GND</text>
<text x="199.7" y="49.2">R12</text>
<text x="199.7" y="51.7">4k7</text>
<text x="219.4" y="50.7">J7</text>
<text x="219.5" y="53">SPI1</text>
<text x="239.2" y="53">100nF</text>
<text x="245.6" y="53">100nF</text>
<text x="251.9" y="53">100nF</text>
<text x="276.6" y="53.2">J12</text>
<text x="29.9" y="56.1">GND</text>
<text x="153.8" y="54.3">R9</text>
<text x="154" y="56.8">56</text>
<text x="154" y="59.4">56</text>
<text x="167.3" y="58.3">J5</text>
<text x="185.2" y="57.5">VDD</text>
<text x="276.7" y="55.5">I2C2</text>
<text x="36.6" y="65.1">VDD</text>
<text x="118" y="65.1">VDD</text>
<text x="153.3" y="61.9">R10</text>
<text x="167.6" y="60.6">serial</text>
<text x="186.9" y="64.4">C8</text>
<text x="193.2" y="64.4">C9</text>
<text x="264.9" y="63.7">GND</text>
<text x="47.5" y="69.5">PWR_FLAG</text>
<text x="47.9" y="71.8">BT1</text>
<text x="155.7" y="68.8">GND</text>
<text x="187.1" y="69.5">100nF</text>
<text x="193.5" y="69.5">100nF</text>
<text x="40.1" y="73.4">R1</text>
<text x="40.2" y="75.7">22</text>
<text x="46.3" y="74.1">CR2032</text>
<text x="120.9" y="73.4">L1</text>
<text x="121.1" y="75.7">10uH</text>
<text x="125.9" y="74">PWR_FLAG</text>
<text x="207.7" y="75.2">GND</text>
<text x="244.6" y="77.2">R16</text>
<text x="255.5" y="73.4">Q1</text>
<text x="255.8" y="75.7">BSS214NW</text>
<text x="274" y="76.1">J8</text>
<text x="21.3" y="78.3">PWR_FLAG</text>
<text x="34.4" y="80.9">C1</text>
<text x="106.9" y="80.9">C4</text>
<text x="122.1" y="80.9">C5</text>
<text x="244.7" y="79.5">10k</text>
<text x="274.2" y="78.4">PSwitch0</text>
<text x="24.8" y="86.6">GND</text>
<text x="31" y="89.8">SCL</text>
<text x="54.1" y="85.3">GND</text>
<text x="105.9" y="84.8">100nF</text>
<text x="121.1" y="84.8">100nF</text>
<text x="255.5" y="87.4">Q2</text>
<text x="255.8" y="89.7">BSS214NW</text>
<text x="31" y="92.3">SDA</text>
<text x="38.7" y="90.9" transform="rotate(-90 38.7 90.9)">VDD</text>
<text x="41.3" y="95.9" transform="rotate(-90 41.3 95.9)">VBACKUP</text>
<text x="45.5" y="92.3">INT_1</text>
<text x="45.5" y="94.9">INT_2</text>
<text x="109.9" y="90.4">GND</text>
<text x="117.5" y="95.9" transform="rotate(-90 117.5 95.9)">VCC</text>
<text x="125.2" y="90.4">GND</text>
<text x="244.6" y="91.2">R17</text>
<text x="244.7" y="93.5">10k</text>
<text x="274" y="90">J9</text>
<text x="274.2" y="92.3">PSwitch1</text>
<text x="41.3" y="101.3" transform="rotate(-90 41.3 101.3)">VSS</text>
<text x="42.9" y="97.4">CLKOUT</text>
<text x="78.9" y="98.7">C3</text>
<text x="104.6" y="97.4">AREF</text>
<text x="120" y="97.2" transform="rotate(-90 120 97.2)">AVCC</text>
<text x="125.6" y="97.4">PB0</text>
<text x="125.6" y="99.9">PB1</text>
<text x="30.6" y="105.1">U1</text>
<text x="43.4" y="105.1">RV-8523-C3</text>
<text x="77.9" y="102.5">100nF</text>
<text x="104.6" y="102.5">ADC6</text>
<text x="104.6" y="105">ADC7</text>
<text x="125.6" y="102.5">PB2</text>
<text x="125.6" y="105">PB3</text>
<text x="125.6" y="107.6">PB4</text>
<text x="143.3" y="105.1">330</text>
<text x="147.5" y="103.8">R6</text>
<text x="149.7" y="107.6">330</text>
<text x="225.9" y="104.5">VDD</text>
<text x="232.2" y="104.5">VDD</text>
<text x="252.5" y="103.2">VDD</text>
<text x="257.8" y="106.1">100nF</text>
<text x="258.7" y="103.8">C13</text>
<text x="38.7" y="110.2">GND</text>
<text x="82" y="109.5">GND</text>
<text x="119.5" y="112.6">XTAL1/PB6</text>
<text x="125.6" y="110.1">PB5</text>
<text x="143.3" y="110.2">330</text>
<text x="147.5" y="111.4">R7</text>
<text x="153.8" y="108.9">R8</text>
<text x="172.9" y="114">Y1</text>
<text x="174.5" y="108.9">12pF</text>
<text x="176.7" y="114">C6</text>
<text x="228.9" y="111.4">R13</text>
<text x="228.9" y="114">4k7</text>
<text x="235.2" y="111.4">R15</text>
<text x="235.3" y="114">4k7</text>
<text x="119.5" y="115.2">XTAL2/PB7</text>
<text x="175.4" y="116.5">C7</text>
<text x="246.9" y="117.7">SI</text>
<text x="254.6" y="118.8" transform="rotate(-90 254.6 118.8)">VCC</text>
<text x="258.5" y="117.7">SO</text>
<text x="264.9" y="114.5">GND</text>
<text x="125.6" y="120.3">PC0</text>
<text x="125.6" y="122.8">PC1</text>
<text x="125.6" y="125.3">PC2</text>
<text x="163.5" y="121.6">11.0592MHz</text>
<text x="175.7" y="121.6">12pF</text>
<text x="179.8" y="124.7">GND</text>
<text x="246.9" y="120.3">RESET</text>
<text x="246.9" y="125.3">CS</text>
<text x="246.9" y="122.8">WP</text>
<text x="125.6" y="127.9">PC3</text>
<text x="125.6" y="130.4">PC4</text>
<text x="232.7" y="130.5">R14</text>
<text x="246.9" y="127.9">SCK</text>
<text x="254.6" y="129.3" transform="rotate(-90 254.6 129.3)">GND</text>
<text x="263.1" y="126.7">U3</text>
<text x="263.9" y="129.2">AT45DB161D-SU</text>
<text x="119.2" y="135.5">RESET/PC6</text>
<text x="125.6" y="133">PC5</text>
<text x="232.7" y="133">4k7</text>
<text x="125.6" y="140.6">PD0</text>
<text x="125.6" y="143.1">PD1</text>
<text x="229.3" y="139.9">GND</text>
<text x="252.2" y="138.7">GND</text>
<text x="125.6" y="148.2">PD3</text>
<text x="125.6" y="145.7">PD2</text>
<text x="125.6" y="155.8">PD6</text>
<text x="125.6" y="150.7">PD4</text>
<text x="125.6" y="153.3">PD5</text>
<text x="125.6" y="158.4">PD7</text>
<text x="99.6" y="164.8">ATmega328P-AU</text>
<text x="117.5" y="162.3" transform="rotate(-90 117.5 162.3)">GND</text>
<text x="124.6" y="164.8">U2</text>
<text x="139.9" y="163.4">R5</text>
<text x="139.9" y="165.9">1k</text>
<text x="158.7" y="167.2">SW_MEC_5G</text>
<text x="158.8" y="164.9">SW1</text>
<text x="115" y="173">GND</text>
<text x="133.6" y="173.5">D1</text>
<text x="133.6" y="176.1">green</text>
<text x="136.6" y="185.7">GND</text>
<text x="153.1" y="185.7">GND</text>
<text x="29.3" y="188.6">H</text>
<text x="29.4" y="186.3">H1</text>
<text x="36.9" y="188.6">H</text>
<text x="37.1" y="186.3">H2</text>
<text x="44.6" y="188.6">H</text>
<text x="44.7" y="186.3">H3</text>
<text x="52.2" y="188.6">H</text>
<text x="52.3" y="186.3">H4</text>
<text x="24.8" y="195.8">GND</text>
<text x="32.5" y="195.8">GND</text>
<text x="40.1" y="195.8">GND</text>
<text x="47.7" y="195.8">GND</text>
</g>
<g font-size="1.8">
<text x="144.1" y="21.6">AD0_MEASURE</text>
<text x="148.8" y="19">AD0_PWR</text>
<text x="82.9" y="26.7">I2C_SCL</text>
<text x="202.9" y="25.6" transform="rotate(-90 202.9 25.6)">SCK</text>
<text x="205.5" y="25.6" transform="rotate(-90 205.5 25.6)">MOSI</text>
<text x="208" y="25.6" transform="rotate(-90 208 25.6)">MISO</text>
<text x="254.2" y="26.7">I2C_SDA</text>
<text x="254.4" y="29.2">I2C_SCL</text>
<text x="48.3" y="33">I_MISO</text>
<text x="48.3" y="35.6">I_MOSI</text>
<text x="68.6" y="34.3">nReset</text>
<text x="82.7" y="33">I2C_SDA</text>
<text x="148.8" y="34.3">AD1_PWR</text>
<text x="48.3" y="38.1">I_SCK</text>
<text x="48.3" y="40.6">nReset</text>
<text x="144.1" y="36.8">AD1_MEASURE</text>
<text x="184.7" y="36.8">SPI0_nCS</text>
<text x="146.1" y="58.4">RXD</text>
<text x="146.3" y="55.9">TXD</text>
<text x="184.7" y="54.6">SPI1_nCS</text>
<text x="232.2" y="73.7">PSwitch0</text>
<text x="18.1" y="88.9">I2C_SCL</text>
<text x="232.2" y="87.6">PSwitch1</text>
<text x="17.9" y="91.4">I2C_SDA</text>
<text x="57.1" y="94">nRTC_INT2</text>
<text x="57.1" y="91.4">nRTC_INT1</text>
<text x="89.4" y="101.6">SPI0_nCS</text>
<text x="135.9" y="99.1">FLASH_nWP</text>
<text x="135.9" y="96.5">FLASH_nReset</text>
<text x="158.7" y="101.6">FLASH_nCS</text>
<text x="89.4" y="104.1">SPI1_nCS</text>
<text x="134.6" y="106.7">I_MISO</text>
<text x="134.6" y="104.1">I_MOSI</text>
<text x="158.7" y="106.7">MISO</text>
<text x="158.7" y="104.1">MOSI</text>
<text x="134.6" y="109.2">I_SCK</text>
<text x="158.7" y="109.2">SCK</text>
<text x="134.6" y="119.4">AD0_PWR</text>
<text x="212" y="119.4">FLASH_nReset</text>
<text x="238" y="116.8">MOSI</text>
<text x="269.2" y="116.8">MISO</text>
<text x="134.6" y="124.5">AD1_PWR</text>
<text x="134.6" y="121.9">AD0_MEASURE</text>
<text x="214" y="121.9">FLASH_nWP</text>
<text x="214.4" y="124.5">FLASH_nCS</text>
<text x="134.6" y="127">AD1_MEASURE</text>
<text x="149.9" y="129.5">I2C_SDA</text>
<text x="238.8" y="127">SCK</text>
<text x="139.7" y="134.6">nReset</text>
<text x="149.9" y="132.1">I2C_SCL</text>
<text x="149.9" y="142.2">TXD</text>
<text x="149.9" y="139.7">RXD</text>
<text x="138.4" y="147.3">PSwitch1</text>
<text x="138.4" y="144.8">PSwitch0</text>
<text x="138.4" y="149.9">nRTC_INT1</text>
<text x="138.4" y="152.4">nRTC_INT2</text>
</g>
<text font-size="1.8" fill="#008400" x="25.6" y="80.9">2.2uF</text>
</svg>
